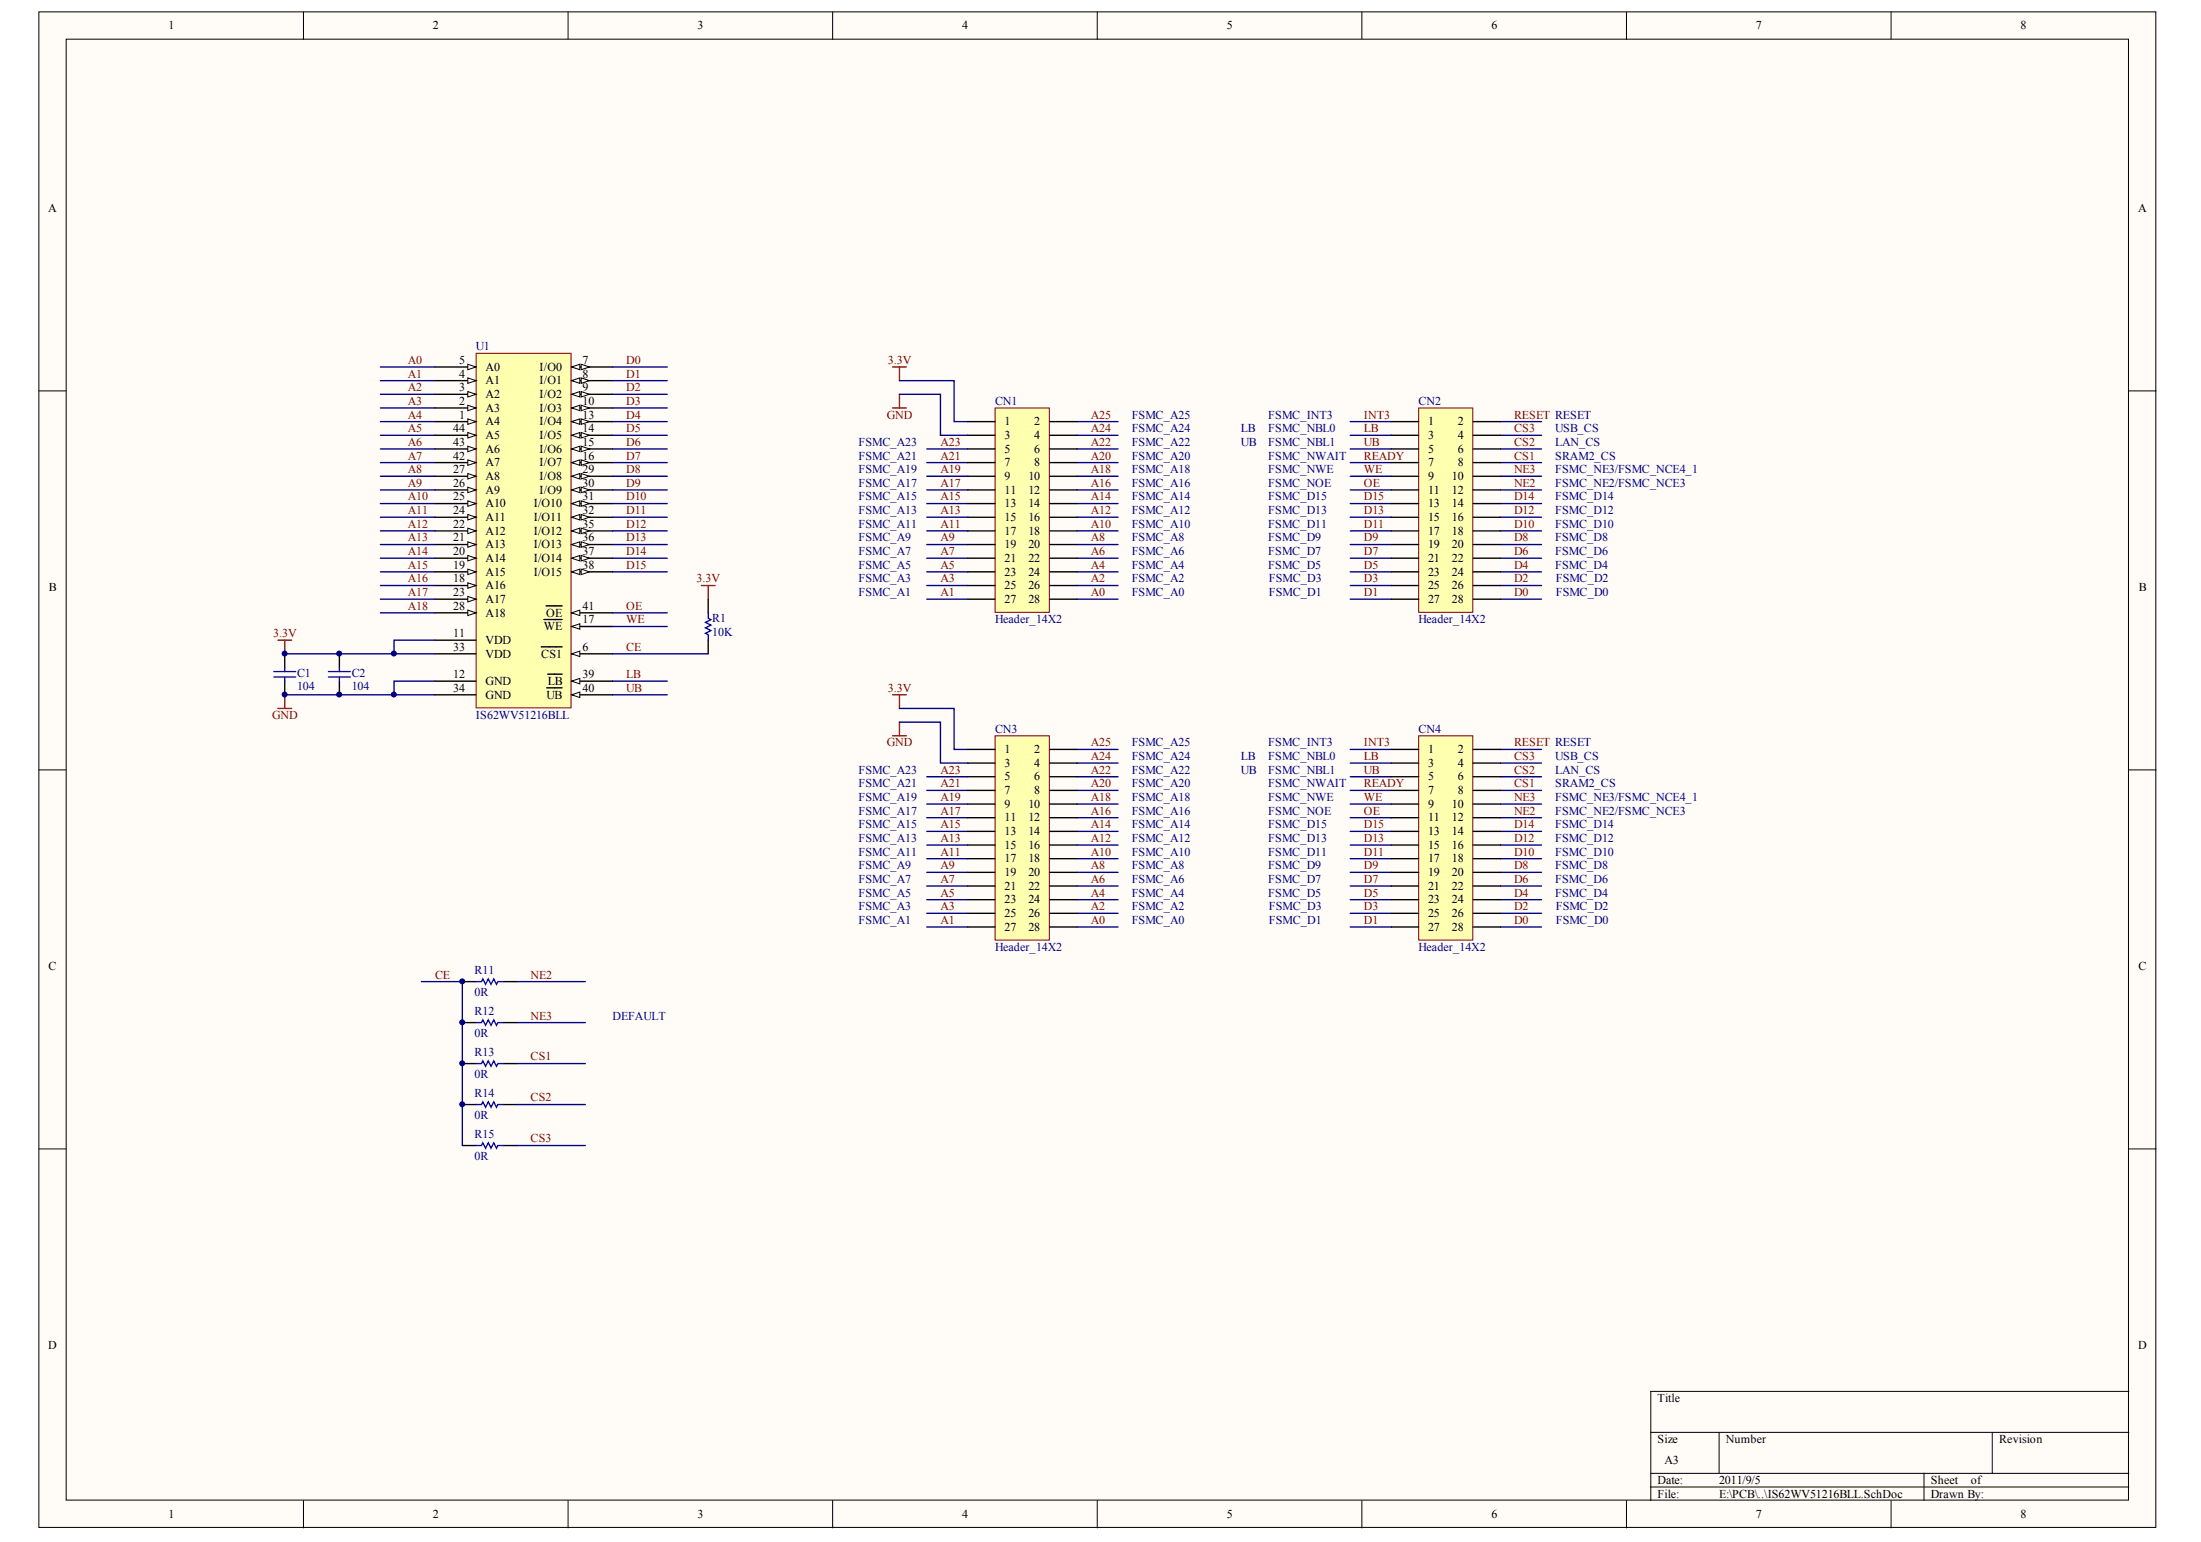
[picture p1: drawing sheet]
<svg xmlns="http://www.w3.org/2000/svg" width="291mm" height="204mm" viewBox="0 0 291 204" stroke-linecap="round" stroke-linejoin="round" font-family="sans-serif">
<g fill="#fffcf8" stroke="#000" stroke-width=".13">
<path d="M5.1 1.6h280v200.4h-280z"/>
<path d="M8.8 5.2h272.7v193.2h-272.7z"/>
</g>
<g fill="none" stroke="#000" stroke-width=".13">
<path d="M40.1 1.6v3.6M75.1 1.6v3.6M110.1 1.6v3.6M145.1 1.6v3.6M180.1 1.6v3.6M215.1 1.6v3.6M250.1 1.6v3.6M5.1 51.7h3.7M281.5 51.7h3.6M5.1 101.8h3.7M281.5 101.8h3.6M5.1 151.9h3.7"/>
<path d="M281.5 151.9h3.6M40.1 198.4v3.7M75.1 198.4v3.7M110.1 198.4v3.7M145.1 198.4v3.7M180.1 198.4v3.7M215.1 198.4v3.7M218.3 189.4h63.2M218.3 194.8h63.2M218.3 196.6h63.2M227.3 189.4v5.4M250.1 198.4v3.7"/>
<path d="M254.4 194.8v3.6M263.4 189.4v5.4M281.5 184h-63.2v14.4"/>
</g>
<path d="M63 46.7h12.5v46.9h-12.5z" fill="#ffffb0" stroke="#800000" stroke-width=".13"/>
<path d="M57.5 55.8h5.4" fill="none" stroke="#000" stroke-width=".18"/>
<path d="M61.9 55.4l1 .4-1 .3z" fill="#fffcf8" stroke="#000" stroke-width=".13"/>
<path d="M57.5 53.9h5.4" fill="none" stroke="#000" stroke-width=".18"/>
<path d="M61.9 53.6l1 .3-1 .4z" fill="#fffcf8" stroke="#000" stroke-width=".13"/>
<path d="M57.5 52.1h5.4" fill="none" stroke="#000" stroke-width=".18"/>
<path d="M61.9 51.8l1 .3-1 .4z" fill="#fffcf8" stroke="#000" stroke-width=".13"/>
<path d="M57.5 50.3h5.4" fill="none" stroke="#000" stroke-width=".18"/>
<path d="M61.9 50l1 .3-1 .4z" fill="#fffcf8" stroke="#000" stroke-width=".13"/>
<path d="M57.5 48.5h5.4" fill="none" stroke="#000" stroke-width=".18"/>
<path d="M61.9 48.2l1 .3-1 .4z" fill="#fffcf8" stroke="#000" stroke-width=".13"/>
<path d="M75.6 86.5h5.4" fill="none" stroke="#000" stroke-width=".18"/>
<path d="M75.6 86.5l1.1-.4v.7z" fill="#fffcf8" stroke="#000" stroke-width=".13"/>
<path d="M75.6 48.5h5.4M71.6 85.5h2.7" fill="none" stroke="#000" stroke-width=".18"/>
<g fill="#fffcf8" stroke="#000" stroke-width=".13">
<path d="M75.6 48.5l1.1-.3v.7z"/>
<path d="M76.8 48.2l1.1 .3-1.1 .4z"/>
</g>
<path d="M75.6 50.3h5.4" fill="none" stroke="#000" stroke-width=".18"/>
<g fill="#fffcf8" stroke="#000" stroke-width=".13">
<path d="M75.6 50.3l1.1-.3v.7z"/>
<path d="M76.8 50l1.1 .3-1.1 .4z"/>
</g>
<path d="M75.6 52.1h5.4" fill="none" stroke="#000" stroke-width=".18"/>
<g fill="#fffcf8" stroke="#000" stroke-width=".13">
<path d="M75.6 52.1l1.1-.3v.7z"/>
<path d="M76.8 51.8l1.1 .3-1.1 .4z"/>
</g>
<path d="M75.6 53.9h5.4" fill="none" stroke="#000" stroke-width=".18"/>
<g fill="#fffcf8" stroke="#000" stroke-width=".13">
<path d="M75.6 53.9l1.1-.3v.7z"/>
<path d="M76.8 53.6l1.1 .3-1.1 .4z"/>
</g>
<path d="M75.6 55.8h5.4M57.5 84.7h5.4M57.5 90.1h5.4" fill="none" stroke="#000" stroke-width=".18"/>
<g fill="#fffcf8" stroke="#000" stroke-width=".13">
<path d="M75.6 55.8l1.1-.4v.7z"/>
<path d="M76.8 55.4l1.1 .4-1.1 .3z"/>
</g>
<path d="M75.6 57.6h5.4" fill="none" stroke="#000" stroke-width=".18"/>
<g fill="#fffcf8" stroke="#000" stroke-width=".13">
<path d="M75.6 57.6l1.1-.4v.7z"/>
<path d="M76.8 57.2l1.1 .4-1.1 .3z"/>
</g>
<path d="M75.6 59.4h5.4" fill="none" stroke="#000" stroke-width=".18"/>
<g fill="#fffcf8" stroke="#000" stroke-width=".13">
<path d="M75.6 59.4l1.1-.4v.7z"/>
<path d="M76.8 59l1.1 .4-1.1 .3z"/>
</g>
<path d="M75.6 61.2h5.4" fill="none" stroke="#000" stroke-width=".18"/>
<g fill="#fffcf8" stroke="#000" stroke-width=".13">
<path d="M75.6 61.2l1.1-.4v.7z"/>
<path d="M76.8 60.8l1.1 .4-1.1 .3z"/>
</g>
<path d="M75.6 82.8h5.4" fill="none" stroke="#000" stroke-width=".18"/>
<path d="M75.6 82.8l1.1-.3v.7z" fill="#fffcf8" stroke="#000" stroke-width=".13"/>
<path d="M57.5 77.4h5.4M71.9 81.9h2.4" fill="none" stroke="#000" stroke-width=".18"/>
<path d="M61.9 77.1l1 .3-1 .4z" fill="#fffcf8" stroke="#000" stroke-width=".13"/>
<path d="M57.5 75.6h5.4" fill="none" stroke="#000" stroke-width=".18"/>
<path d="M61.9 75.3l1 .3-1 .4z" fill="#fffcf8" stroke="#000" stroke-width=".13"/>
<path d="M57.5 73.8h5.4" fill="none" stroke="#000" stroke-width=".18"/>
<path d="M61.9 73.5l1 .3-1 .4z" fill="#fffcf8" stroke="#000" stroke-width=".13"/>
<path d="M57.5 72h5.4" fill="none" stroke="#000" stroke-width=".18"/>
<path d="M61.9 71.6l1 .4-1 .4z" fill="#fffcf8" stroke="#000" stroke-width=".13"/>
<path d="M57.5 70.2h5.4" fill="none" stroke="#000" stroke-width=".18"/>
<path d="M61.9 69.8l1 .4-1 .4z" fill="#fffcf8" stroke="#000" stroke-width=".13"/>
<path d="M57.5 79.2h5.4" fill="none" stroke="#000" stroke-width=".18"/>
<path d="M61.9 78.9l1 .3-1 .4z" fill="#fffcf8" stroke="#000" stroke-width=".13"/>
<path d="M57.5 68.4h5.4" fill="none" stroke="#000" stroke-width=".18"/>
<path d="M61.9 68l1 .4-1 .4z" fill="#fffcf8" stroke="#000" stroke-width=".13"/>
<path d="M57.5 66.6h5.4" fill="none" stroke="#000" stroke-width=".18"/>
<path d="M61.9 66.2l1 .4-1 .4z" fill="#fffcf8" stroke="#000" stroke-width=".13"/>
<path d="M57.5 64.8h5.4" fill="none" stroke="#000" stroke-width=".18"/>
<path d="M61.9 64.4l1 .4-1 .3z" fill="#fffcf8" stroke="#000" stroke-width=".13"/>
<path d="M57.5 63h5.4" fill="none" stroke="#000" stroke-width=".18"/>
<path d="M61.9 62.6l1 .4-1 .3z" fill="#fffcf8" stroke="#000" stroke-width=".13"/>
<path d="M57.5 81h5.4" fill="none" stroke="#000" stroke-width=".18"/>
<path d="M61.9 80.7l1 .3-1 .4z" fill="#fffcf8" stroke="#000" stroke-width=".13"/>
<path d="M75.6 63h5.4" fill="none" stroke="#000" stroke-width=".18"/>
<g fill="#fffcf8" stroke="#000" stroke-width=".13">
<path d="M75.6 63l1.1-.4v.7z"/>
<path d="M76.8 62.6l1.1 .4-1.1 .3z"/>
</g>
<path d="M75.6 64.8h5.4" fill="none" stroke="#000" stroke-width=".18"/>
<g fill="#fffcf8" stroke="#000" stroke-width=".13">
<path d="M75.6 64.8l1.1-.4v.7z"/>
<path d="M76.8 64.4l1.1 .4-1.1 .3z"/>
</g>
<path d="M75.6 66.6h5.4" fill="none" stroke="#000" stroke-width=".18"/>
<g fill="#fffcf8" stroke="#000" stroke-width=".13">
<path d="M75.6 66.6l1.1-.4v.8z"/>
<path d="M76.8 66.2l1.1 .4-1.1 .4z"/>
</g>
<path d="M75.6 68.4h5.4" fill="none" stroke="#000" stroke-width=".18"/>
<g fill="#fffcf8" stroke="#000" stroke-width=".13">
<path d="M75.6 68.4l1.1-.4v.8z"/>
<path d="M76.8 68l1.1 .4-1.1 .4z"/>
</g>
<path d="M75.6 70.2h5.4M57.5 86.5h5.4M57.5 91.9h5.4" fill="none" stroke="#000" stroke-width=".18"/>
<g fill="#fffcf8" stroke="#000" stroke-width=".13">
<path d="M75.6 70.2l1.1-.4v.8z"/>
<path d="M76.8 69.8l1.1 .4-1.1 .4z"/>
</g>
<path d="M75.6 72h5.4" fill="none" stroke="#000" stroke-width=".18"/>
<g fill="#fffcf8" stroke="#000" stroke-width=".13">
<path d="M75.6 72l1.1-.4v.8z"/>
<path d="M76.8 71.6l1.1 .4-1.1 .4z"/>
</g>
<path d="M75.6 73.8h5.4" fill="none" stroke="#000" stroke-width=".18"/>
<g fill="#fffcf8" stroke="#000" stroke-width=".13">
<path d="M75.6 73.8l1.1-.3v.7z"/>
<path d="M76.8 73.5l1.1 .3-1.1 .4z"/>
</g>
<path d="M75.6 75.6h5.4" fill="none" stroke="#000" stroke-width=".18"/>
<g fill="#fffcf8" stroke="#000" stroke-width=".13">
<path d="M75.6 75.6l1.1-.3v.7z"/>
<path d="M76.8 75.3l1.1 .3-1.1 .4z"/>
</g>
<path d="M75.6 90.1h5.4" fill="none" stroke="#000" stroke-width=".18"/>
<path d="M75.6 90.1l1.1-.4v.7z" fill="#fffcf8" stroke="#000" stroke-width=".13"/>
<path d="M72.4 89.1h1.9M75.6 91.9h5.4" fill="none" stroke="#000" stroke-width=".18"/>
<path d="M75.6 91.9l1.1-.4v.7z" fill="#fffcf8" stroke="#000" stroke-width=".13"/>
<path d="M72.3 91h2M75.6 81h5.4" fill="none" stroke="#000" stroke-width=".18"/>
<path d="M75.6 81l1.1-.3v.7z" fill="#fffcf8" stroke="#000" stroke-width=".13"/>
<path d="M57.5 61.2h5.4M72.2 80.1h2.1" fill="none" stroke="#000" stroke-width=".18"/>
<path d="M61.9 60.8l1 .4-1 .3z" fill="#fffcf8" stroke="#000" stroke-width=".13"/>
<path d="M57.5 59.4h5.4" fill="none" stroke="#000" stroke-width=".18"/>
<path d="M61.9 59l1 .4-1 .3z" fill="#fffcf8" stroke="#000" stroke-width=".13"/>
<path d="M57.5 57.6h5.4" fill="none" stroke="#000" stroke-width=".18"/>
<path d="M61.9 57.2l1 .4-1 .3z" fill="#fffcf8" stroke="#000" stroke-width=".13"/>
<g fill="none" stroke="#800000" stroke-width=".18">
<path d="M118 53.9h1.8M118 48.5h1.8M118.9 48.5v1.8M118.9 52.1v1.8M92.7 77.4h1.9M93.6 77.4v1.8M36.7 93.7h1.9M36.7 84.7h1.9M37.7 84.7v1.8M37.7 91.9v1.8M118 97.3h1.8M118 91.9h1.8"/>
<path d="M118.9 91.9v1.8M118.9 95.5v1.8"/>
</g>
<g fill="none" stroke="#000080" stroke-width=".18">
<path d="M50.3 48.5h7.2M50.3 50.3h7.2M50.3 52.1h7.2M50.3 53.9h7.2M50.3 55.8h7.2M50.3 57.6h7.2M50.3 59.4h7.2M81 48.5h7.2M81 50.3h7.2M81 52.1h7.2M81 53.9h7.2M81 55.8h7.2"/>
<path d="M81 57.6h7.2M81 59.4h7.2M118.9 52.1h5.5v5.5h3.6M118.9 50.3h7.3v5.5h1.8M122.5 59.4h5.5M142.4 55.8h5.4M142.4 57.6h5.4M142.4 59.4h5.4M178.5 55.8h5.5M178.5 57.6h5.5M178.5 59.4h5.5M198.4 55.8h5.4"/>
<path d="M198.4 57.6h5.4M198.4 59.4h5.4M50.3 61.2h7.2M50.3 63h7.2M50.3 64.8h7.2M50.3 66.6h7.2M50.3 68.4h7.2M50.3 70.2h7.2M50.3 72h7.2M50.3 73.8h7.2M50.3 75.6h7.2M50.3 77.4h7.2"/>
<path d="M50.3 79.2h7.2M81 61.2h7.2M81 63h7.2M81 64.8h7.2M81 66.6h7.2M81 68.4h7.2M81 70.2h7.2M81 72h7.2M81 73.8h7.2M81 75.6h7.2M122.5 61.2h5.5M122.5 63h5.5"/>
<path d="M122.5 64.8h5.5M122.5 66.6h5.5M122.5 68.4h5.5M122.5 70.2h5.5M122.5 72h5.5M122.5 73.8h5.5M122.5 75.6h5.5M122.5 77.4h5.5M122.5 79.2h5.5M142.4 61.2h5.4M142.4 63h5.4M142.4 64.8h5.4"/>
<path d="M142.4 66.6h5.4M142.4 68.4h5.4M142.4 70.2h5.4M142.4 72h5.4M142.4 73.8h5.4M142.4 75.6h5.4M142.4 77.4h5.4M142.4 79.2h5.4M178.5 61.2h5.5M178.5 63h5.5M178.5 64.8h5.5M178.5 66.6h5.5"/>
<path d="M178.5 68.4h5.5M178.5 70.2h5.5M178.5 72h5.5M178.5 73.8h5.5M178.5 75.6h5.5M178.5 77.4h5.5M178.5 79.2h5.5M198.4 61.2h5.4M198.4 63h5.4M198.4 64.8h5.4M198.4 66.6h5.4M198.4 68.4h5.4"/>
<path d="M198.4 70.2h5.4M198.4 72h5.4M198.4 73.8h5.4M198.4 75.6h5.4M198.4 77.4h5.4M198.4 79.2h5.4M37.7 86.5h14.4M37.7 91.9h14.4M50.3 81h7.2M57.5 90.1h-5.4v1.8h5.4M57.5 84.7h-5.4v1.8h5.4M81 81h7.2"/>
<path d="M81 82.8h7.2M81 86.5h12.6M81 91.9h7.2M81 90.1h7.2M118.9 95.5h5.5v5.4h3.6M118.9 93.7h7.3v5.4h1.8M142.4 99.1h5.4M178.5 99.1h5.5M198.4 99.1h5.4M122.5 106.3h5.5M122.5 108.1h5.5M122.5 109.9h5.5"/>
<path d="M122.5 111.7h5.5M122.5 113.5h5.5M122.5 115.4h5.5M122.5 117.2h5.5M122.5 119h5.5M122.5 102.7h5.5M122.5 104.5h5.5M142.4 106.3h5.4M142.4 108.1h5.4M142.4 109.9h5.4M142.4 111.7h5.4M142.4 113.5h5.4"/>
<path d="M142.4 115.4h5.4M142.4 117.2h5.4M142.4 119h5.4M142.4 102.7h5.4M142.4 104.5h5.4M142.4 100.9h5.4M178.5 106.3h5.5M178.5 108.1h5.5M178.5 109.9h5.5M178.5 111.7h5.5M178.5 113.5h5.5M178.5 115.4h5.5"/>
<path d="M178.5 117.2h5.5M178.5 119h5.5M178.5 102.7h5.5M178.5 104.5h5.5M178.5 100.9h5.5M198.4 106.3h5.4M198.4 108.1h5.4M198.4 109.9h5.4M198.4 111.7h5.4M198.4 113.5h5.4M198.4 115.4h5.4M198.4 117.2h5.4"/>
<path d="M198.4 119h5.4M198.4 102.7h5.4M198.4 104.5h5.4M198.4 100.9h5.4M55.7 129.8h5.4v21.7M68.4 129.8h9M68.4 135.2h9M122.5 120.8h5.5M122.5 122.6h5.5M142.4 120.8h5.4M142.4 122.6h5.4M178.5 120.8h5.5"/>
<path d="M178.5 122.6h5.5M198.4 120.8h5.4M198.4 122.6h5.4M68.4 140.6h9M68.4 146.1h9M68.4 151.5h9"/>
</g>
<g fill="none" stroke="#000" stroke-width=".18">
<path d="M93.6 79.2v1.8M37.7 86.5v1.8M37.7 90.1v1.8M44.9 86.5v1.8M44.9 90.1v1.8M93.6 84.7v1.8M61.1 129.8h1.8M61.1 135.2h1.8M66.6 129.8h1.8M66.6 135.2h1.8M61.1 140.6h1.8M61.1 146.1h1.8"/>
<path d="M61.1 151.5h1.8M66.6 140.6h1.8M66.6 146.1h1.8M66.6 151.5h1.8"/>
</g>
<g fill="none" stroke="#00f" stroke-width=".18">
<path d="M36.2 88.8h2.9M36.2 89.5h2.9M37.7 88.3v.5M37.7 89.5v.6M43.4 88.8h2.9M43.4 89.5h2.9M44.9 88.3v.5M44.9 89.5v.6M93.6 81v.8l.4 .1-.7 .4 .7 .4-.7 .3 .7 .4-.7 .3 .3 .2v.8M62.9 129.8h.8l.1-.4 .4 .8 .4-.8 .3 .8 .4-.8 .4 .8 .1-.4h.8M62.9 135.2h.8l.1-.3 .4 .7 .4-.7 .3 .7 .4-.7 .4 .7 .1-.4h.8M62.9 140.6h.8l.1-.3 .4 .7 .4-.7 .3 .7 .4-.7 .4 .7 .1-.4h.8"/>
<path d="M62.9 146.1h.8l.1-.4 .4 .7 .4-.7 .3 .7 .4-.7 .4 .7 .1-.3h.8M62.9 151.5h.8l.1-.4 .4 .7 .4-.7 .3 .7 .4-.7 .4 .7 .1-.3h.8"/>
</g>
<path d="M131.6 53.9h7.2v27.1h-7.2z" fill="#ffffb0" stroke="#800000" stroke-width=".13"/>
<g fill="none" stroke="#000" stroke-width=".18">
<path d="M128 55.8h3.6M128 57.6h3.6M128 59.4h3.6M138.8 55.8h3.6M138.8 57.6h3.6M138.8 59.4h3.6M128 61.2h3.6M128 63h3.6M128 64.8h3.6M128 66.6h3.6M128 68.4h3.6M128 70.2h3.6"/>
<path d="M128 72h3.6M128 73.8h3.6M128 75.6h3.6M128 77.4h3.6M128 79.2h3.6M138.8 61.2h3.6M138.8 63h3.6M138.8 64.8h3.6M138.8 66.6h3.6M138.8 68.4h3.6M138.8 70.2h3.6M138.8 72h3.6"/>
<path d="M138.8 73.8h3.6M138.8 75.6h3.6M138.8 77.4h3.6M138.8 79.2h3.6"/>
</g>
<path d="M187.6 53.9h7.1v27.1h-7.1z" fill="#ffffb0" stroke="#800000" stroke-width=".13"/>
<g fill="none" stroke="#000" stroke-width=".18">
<path d="M184 55.8h3.6M184 57.6h3.6M184 59.4h3.6M194.8 55.8h3.6M194.8 57.6h3.6M194.8 59.4h3.6M184 61.2h3.6M184 63h3.6M184 64.8h3.6M184 66.6h3.6M184 68.4h3.6M184 70.2h3.6"/>
<path d="M184 72h3.6M184 73.8h3.6M184 75.6h3.6M184 77.4h3.6M184 79.2h3.6M194.8 61.2h3.6M194.8 63h3.6M194.8 64.8h3.6M194.8 66.6h3.6M194.8 68.4h3.6M194.8 70.2h3.6M194.8 72h3.6"/>
<path d="M194.8 73.8h3.6M194.8 75.6h3.6M194.8 77.4h3.6M194.8 79.2h3.6"/>
</g>
<path d="M131.6 97.3h7.2v27h-7.2z" fill="#ffffb0" stroke="#800000" stroke-width=".13"/>
<g fill="none" stroke="#000" stroke-width=".18">
<path d="M128 99.1h3.6M138.8 99.1h3.6M128 100.9h3.6M128 102.7h3.6M128 104.5h3.6M128 106.3h3.6M128 108.1h3.6M128 109.9h3.6M128 111.7h3.6M128 113.5h3.6M128 115.4h3.6M128 117.2h3.6"/>
<path d="M128 119h3.6M138.8 100.9h3.6M138.8 102.7h3.6M138.8 104.5h3.6M138.8 106.3h3.6M138.8 108.1h3.6M138.8 109.9h3.6M138.8 111.7h3.6M138.8 113.5h3.6M138.8 115.4h3.6M138.8 117.2h3.6M138.8 119h3.6"/>
<path d="M128 120.8h3.6M128 122.6h3.6M138.8 120.8h3.6M138.8 122.6h3.6"/>
</g>
<path d="M187.6 97.3h7.1v27h-7.1z" fill="#ffffb0" stroke="#800000" stroke-width=".13"/>
<g fill="none" stroke="#000" stroke-width=".18">
<path d="M184 99.1h3.6M194.8 99.1h3.6M184 100.9h3.6M184 102.7h3.6M184 104.5h3.6M184 106.3h3.6M184 108.1h3.6M184 109.9h3.6M184 111.7h3.6M184 113.5h3.6M184 115.4h3.6M184 117.2h3.6"/>
<path d="M184 119h3.6M194.8 100.9h3.6M194.8 102.7h3.6M194.8 104.5h3.6M194.8 106.3h3.6M194.8 108.1h3.6M194.8 109.9h3.6M194.8 111.7h3.6M194.8 113.5h3.6M194.8 115.4h3.6M194.8 117.2h3.6M194.8 119h3.6"/>
<path d="M184 120.8h3.6M184 122.6h3.6M194.8 120.8h3.6M194.8 122.6h3.6"/>
</g>
<g fill="#000080" stroke="#000080" stroke-width=".13">
<circle cx="37.6" cy="91.8" r=".33"/>
<circle cx="37.6" cy="86.4" r=".33"/>
<circle cx="44.9" cy="91.8" r=".33"/>
<circle cx="44.9" cy="86.4" r=".33"/>
<circle cx="52.1" cy="91.8" r=".33"/>
<circle cx="52.1" cy="86.4" r=".33"/>
<circle cx="61.1" cy="146" r=".33"/>
<circle cx="61.1" cy="140.6" r=".33"/>
<circle cx="61.1" cy="135.2" r=".33"/>
<circle cx="61.1" cy="129.8" r=".33"/>
</g>
<g font-size="1.6">
<text x="22.3" y="3.9">1</text>
<text x="57.3" y="3.9">2</text>
<text x="92.2" y="3.9">3</text>
<text x="127.2" y="3.9">4</text>
<text x="162.2" y="3.9">5</text>
<text x="197.2" y="3.9">6</text>
<text x="232.2" y="3.9">7</text>
<text x="267.2" y="3.9">8</text>
<text x="6.4" y="28">A</text>
<text x="282.8" y="28">A</text>
<text x="60.7" y="53.5">2</text>
<text x="60.7" y="51.7">3</text>
<text x="60.7" y="49.9">4</text>
<text x="60.7" y="48.1">5</text>
<text x="64.2" y="52.6">A2</text>
<text x="64.2" y="50.8">A1</text>
<text x="64.2" y="49">A0</text>
<text x="71.4" y="49">I/O0</text>
<text x="71.4" y="50.8">I/O1</text>
<text x="71.4" y="52.6">I/O2</text>
<text x="77" y="48.1">7</text>
<text x="77" y="49.9">8</text>
<text x="77" y="51.7">9</text>
<text x="77" y="53.5">10</text>
<text x="59.9" y="59">43</text>
<text x="59.9" y="57.2">44</text>
<text x="60.7" y="55.3">1</text>
<text x="64.2" y="56.2">A4</text>
<text x="64.2" y="54.4">A3</text>
<text x="64.2" y="59.9">A6</text>
<text x="64.2" y="58.1">A5</text>
<text x="71.4" y="54.4">I/O3</text>
<text x="71.4" y="56.2">I/O4</text>
<text x="71.4" y="58.1">I/O5</text>
<text x="71.4" y="59.9">I/O6</text>
<text x="77" y="55.3">13</text>
<text x="77" y="57.2">14</text>
<text x="77" y="59">15</text>
<text x="132.8" y="56.2">1</text>
<text x="132.8" y="58.1">3</text>
<text x="132.8" y="59.9">5</text>
<text x="136.8" y="56.2">2</text>
<text x="136.8" y="58.1">4</text>
<text x="136.8" y="59.9">6</text>
<text x="188.8" y="56.2">1</text>
<text x="188.8" y="58.1">3</text>
<text x="188.8" y="59.9">5</text>
<text x="192.8" y="56.2">2</text>
<text x="192.8" y="58.1">4</text>
<text x="192.8" y="59.9">6</text>
<text x="59.9" y="64.4">26</text>
<text x="59.9" y="62.6">27</text>
<text x="59.9" y="60.8">42</text>
<text x="64.2" y="65.3">A9</text>
<text x="64.2" y="63.5">A8</text>
<text x="64.2" y="61.7">A7</text>
<text x="71.4" y="61.7">I/O7</text>
<text x="71.4" y="63.5">I/O8</text>
<text x="71.4" y="65.3">I/O9</text>
<text x="77" y="60.8">16</text>
<text x="77" y="62.6">29</text>
<text x="77" y="64.4">30</text>
<text x="132.8" y="61.7">7</text>
<text x="132.8" y="63.5">9</text>
<text x="132.8" y="65.3">11</text>
<text x="136" y="63.5">10</text>
<text x="136" y="65.3">12</text>
<text x="136.8" y="61.7">8</text>
<text x="188.8" y="61.7">7</text>
<text x="188.8" y="63.5">9</text>
<text x="188.8" y="65.3">11</text>
<text x="192" y="63.5">10</text>
<text x="192" y="65.3">12</text>
<text x="192.8" y="61.7">8</text>
<text x="59.9" y="71.6">21</text>
<text x="59.9" y="69.8">22</text>
<text x="59.9" y="68">24</text>
<text x="59.9" y="66.2">25</text>
<text x="64.2" y="70.7">A12</text>
<text x="64.2" y="68.9">A11</text>
<text x="64.2" y="67.1">A10</text>
<text x="70.6" y="67.1">I/O10</text>
<text x="70.6" y="68.9">I/O11</text>
<text x="70.6" y="70.7">I/O12</text>
<text x="77" y="66.2">31</text>
<text x="77" y="68">32</text>
<text x="77" y="69.8">35</text>
<text x="77" y="71.6">36</text>
<text x="132.8" y="67.1">13</text>
<text x="132.8" y="68.9">15</text>
<text x="132.8" y="70.7">17</text>
<text x="136" y="67.1">14</text>
<text x="136" y="68.9">16</text>
<text x="136" y="70.7">18</text>
<text x="188.8" y="67.1">13</text>
<text x="188.8" y="68.9">15</text>
<text x="188.8" y="70.7">17</text>
<text x="192" y="67.1">14</text>
<text x="192" y="68.9">16</text>
<text x="192" y="70.7">18</text>
<text x="59.9" y="77">18</text>
<text x="59.9" y="75.2">19</text>
<text x="59.9" y="73.4">20</text>
<text x="64.2" y="77.9">A16</text>
<text x="64.2" y="76.1">A15</text>
<text x="64.2" y="74.3">A14</text>
<text x="64.2" y="72.5">A13</text>
<text x="70.6" y="72.5">I/O13</text>
<text x="70.6" y="74.3">I/O14</text>
<text x="70.6" y="76.1">I/O15</text>
<text x="77" y="73.4">37</text>
<text x="77" y="75.2">38</text>
<text x="132.8" y="72.5">19</text>
<text x="132.8" y="74.3">21</text>
<text x="132.8" y="76.1">23</text>
<text x="132.8" y="77.9">25</text>
<text x="136" y="72.5">20</text>
<text x="136" y="74.3">22</text>
<text x="136" y="76.1">24</text>
<text x="136" y="77.9">26</text>
<text x="188.8" y="72.5">19</text>
<text x="188.8" y="74.3">21</text>
<text x="188.8" y="76.1">23</text>
<text x="188.8" y="77.9">25</text>
<text x="192" y="72.5">20</text>
<text x="192" y="74.3">22</text>
<text x="192" y="76.1">24</text>
<text x="192" y="77.9">26</text>
<text x="6.5" y="78.2">B</text>
<text x="59.9" y="78.8">23</text>
<text x="59.9" y="80.6">28</text>
<text x="64.2" y="79.7">A17</text>
<text x="64.2" y="81.5">A18</text>
<text x="71.9" y="83.3">WE</text>
<text x="72.2" y="81.5">OE</text>
<text x="77" y="82.4">17</text>
<text x="77" y="80.6">41</text>
<text x="132.8" y="79.7">27</text>
<text x="136" y="79.7">28</text>
<text x="188.8" y="79.7">27</text>
<text x="192" y="79.7">28</text>
<text x="282.8" y="78.2">B</text>
<text x="59.9" y="84.2">11</text>
<text x="59.9" y="89.7">12</text>
<text x="59.9" y="86">33</text>
<text x="64.2" y="85.1">VDD</text>
<text x="64.2" y="87">VDD</text>
<text x="71.6" y="87">CS1</text>
<text x="77" y="86">6</text>
<text x="77" y="89.7">39</text>
<text x="59.9" y="91.5">34</text>
<text x="64.2" y="90.6">GND</text>
<text x="64.2" y="92.4">GND</text>
<text x="72.3" y="92.4">UB</text>
<text x="72.4" y="90.6">LB</text>
<text x="77" y="91.5">40</text>
<text x="132.8" y="99.6">1</text>
<text x="132.8" y="101.4">3</text>
<text x="136.8" y="99.6">2</text>
<text x="136.8" y="101.4">4</text>
<text x="188.8" y="99.6">1</text>
<text x="188.8" y="101.4">3</text>
<text x="192.8" y="99.6">2</text>
<text x="192.8" y="101.4">4</text>
<text x="132.8" y="103.2">5</text>
<text x="132.8" y="105">7</text>
<text x="132.8" y="106.8">9</text>
<text x="136" y="106.8">10</text>
<text x="136.8" y="103.2">6</text>
<text x="136.8" y="105">8</text>
<text x="188.8" y="103.2">5</text>
<text x="188.8" y="105">7</text>
<text x="188.8" y="106.8">9</text>
<text x="192" y="106.8">10</text>
<text x="192.8" y="103.2">6</text>
<text x="192.8" y="105">8</text>
<text x="132.8" y="108.6">11</text>
<text x="132.8" y="110.4">13</text>
<text x="132.8" y="112.2">15</text>
<text x="136" y="108.6">12</text>
<text x="136" y="110.4">14</text>
<text x="136" y="112.2">16</text>
<text x="188.8" y="108.6">11</text>
<text x="188.8" y="110.4">13</text>
<text x="188.8" y="112.2">15</text>
<text x="192" y="108.6">12</text>
<text x="192" y="110.4">14</text>
<text x="192" y="112.2">16</text>
<text x="132.8" y="114">17</text>
<text x="132.8" y="115.9">19</text>
<text x="132.8" y="117.7">21</text>
<text x="132.8" y="119.5">23</text>
<text x="136" y="114">18</text>
<text x="136" y="115.9">20</text>
<text x="136" y="117.7">22</text>
<text x="136" y="119.5">24</text>
<text x="188.8" y="114">17</text>
<text x="188.8" y="115.9">19</text>
<text x="188.8" y="117.7">21</text>
<text x="188.8" y="119.5">23</text>
<text x="192" y="114">18</text>
<text x="192" y="115.9">20</text>
<text x="192" y="117.7">22</text>
<text x="192" y="119.5">24</text>
<text x="132.8" y="121.3">25</text>
<text x="132.8" y="123.1">27</text>
<text x="136" y="121.3">26</text>
<text x="136" y="123.1">28</text>
<text x="188.8" y="121.3">25</text>
<text x="188.8" y="123.1">27</text>
<text x="192" y="121.3">26</text>
<text x="192" y="123.1">28</text>
<text x="6.4" y="128.3">C</text>
<text x="282.8" y="128.3">C</text>
<text x="6.4" y="178.4">D</text>
<text x="282.8" y="178.4">D</text>
<text x="219.2" y="185.4">Title</text>
<text x="219.2" y="190.8">Size</text>
<text x="228.2" y="190.8">Number</text>
<text x="264.3" y="190.8">Revision</text>
<text x="219.2" y="196.2">Date:</text>
<text x="220.1" y="193.5">A3</text>
<text x="227.3" y="196.2">2011/9/5</text>
<text x="255.3" y="196.2">Sheet</text>
<text x="260.6" y="196.2">of</text>
<text x="22.3" y="200.8">1</text>
<text x="57.3" y="200.8">2</text>
<text x="92.2" y="200.8">3</text>
<text x="127.2" y="200.8">4</text>
<text x="162.2" y="200.8">5</text>
<text x="197.2" y="200.8">6</text>
<text x="219.2" y="198">File:</text>
<text x="227.3" y="198">E:\PCB\..\IS62WV51216BLL.SchDoc</text>
<text x="232.2" y="200.8">7</text>
<text x="255.3" y="198">Drawn By:</text>
<text x="267.2" y="200.8">8</text>
</g>
<g font-size="1.6" fill="#000080">
<text x="62.9" y="46.3">U1</text>
<text x="131.6" y="53.5">CN1</text>
<text x="187.6" y="53.5">CN2</text>
<text x="113.5" y="59">FSMC_A23</text>
<text x="149.6" y="59">FSMC_A22</text>
<text x="149.6" y="57.2">FSMC_A24</text>
<text x="149.6" y="55.3">FSMC_A25</text>
<text x="164.1" y="57.2">LB</text>
<text x="164.1" y="59">UB</text>
<text x="167.7" y="57.2">FSMC_NBL0</text>
<text x="167.7" y="59">FSMC_NBL1</text>
<text x="167.7" y="55.3">FSMC_INT3</text>
<text x="205.6" y="59">LAN_CS</text>
<text x="205.6" y="57.2">USB_CS</text>
<text x="113.5" y="64.4">FSMC_A17</text>
<text x="113.5" y="60.8">FSMC_A21</text>
<text x="113.5" y="62.6">FSMC_A19</text>
<text x="149.6" y="64.4">FSMC_A16</text>
<text x="149.6" y="62.6">FSMC_A18</text>
<text x="149.6" y="60.8">FSMC_A20</text>
<text x="167.7" y="64.4">FSMC_NOE</text>
<text x="167.7" y="62.6">FSMC_NWE</text>
<text x="167.7" y="60.8">FSMC_NWAIT</text>
<text x="205.6" y="64.4">FSMC_NE2/FSMC_NCE3</text>
<text x="205.6" y="62.6">FSMC_NE3/FSMC_NCE4_1</text>
<text x="205.6" y="60.8">SRAM2_CS</text>
<text x="113.5" y="71.6">FSMC_A9</text>
<text x="113.5" y="69.8">FSMC_A11</text>
<text x="113.5" y="68">FSMC_A13</text>
<text x="113.5" y="66.2">FSMC_A15</text>
<text x="149.6" y="71.6">FSMC_A8</text>
<text x="149.6" y="69.8">FSMC_A10</text>
<text x="149.6" y="68">FSMC_A12</text>
<text x="149.6" y="66.2">FSMC_A14</text>
<text x="167.7" y="68">FSMC_D13</text>
<text x="167.7" y="66.2">FSMC_D15</text>
<text x="167.7" y="71.6">FSMC_D9</text>
<text x="167.7" y="69.8">FSMC_D11</text>
<text x="205.6" y="66.2">FSMC_D14</text>
<text x="205.6" y="71.6">FSMC_D8</text>
<text x="205.6" y="69.8">FSMC_D10</text>
<text x="205.6" y="68">FSMC_D12</text>
<text x="113.5" y="77">FSMC_A3</text>
<text x="113.5" y="75.2">FSMC_A5</text>
<text x="113.5" y="73.4">FSMC_A7</text>
<text x="149.6" y="77">FSMC_A2</text>
<text x="149.6" y="75.2">FSMC_A4</text>
<text x="149.6" y="73.4">FSMC_A6</text>
<text x="167.7" y="75.2">FSMC_D5</text>
<text x="167.7" y="73.4">FSMC_D7</text>
<text x="167.8" y="77">FSMC_D3</text>
<text x="205.6" y="75.2">FSMC_D4</text>
<text x="205.6" y="73.4">FSMC_D6</text>
<text x="205.7" y="77">FSMC_D2</text>
<text x="94.2" y="82.3">R1</text>
<text x="113.5" y="78.8">FSMC_A1</text>
<text x="131.6" y="82.4">Header_14X2</text>
<text x="149.6" y="78.8">FSMC_A0</text>
<text x="167.8" y="78.8">FSMC_D1</text>
<text x="187.6" y="82.4">Header_14X2</text>
<text x="205.7" y="78.8">FSMC_D0</text>
<text x="39.3" y="89.5">C1</text>
<text x="46.5" y="89.5">C2</text>
<text x="94.2" y="84.1">10K</text>
<text x="39.3" y="91.3">104</text>
<text x="46.5" y="91.3">104</text>
<text x="62.9" y="95.1">IS62WV51216BLL</text>
<text x="131.6" y="96.9">CN3</text>
<text x="149.6" y="100.5">FSMC_A24</text>
<text x="149.6" y="98.7">FSMC_A25</text>
<text x="164.1" y="100.5">LB</text>
<text x="167.7" y="100.5">FSMC_NBL0</text>
<text x="167.7" y="98.7">FSMC_INT3</text>
<text x="187.6" y="96.9">CN4</text>
<text x="205.6" y="100.5">USB_CS</text>
<text x="113.5" y="107.7">FSMC_A17</text>
<text x="113.5" y="104.1">FSMC_A21</text>
<text x="113.5" y="102.3">FSMC_A23</text>
<text x="113.5" y="105.9">FSMC_A19</text>
<text x="149.6" y="107.7">FSMC_A16</text>
<text x="149.6" y="105.9">FSMC_A18</text>
<text x="149.6" y="104.1">FSMC_A20</text>
<text x="149.6" y="102.3">FSMC_A22</text>
<text x="164.1" y="102.3">UB</text>
<text x="167.7" y="107.7">FSMC_NOE</text>
<text x="167.7" y="105.9">FSMC_NWE</text>
<text x="167.7" y="104.1">FSMC_NWAIT</text>
<text x="167.7" y="102.3">FSMC_NBL1</text>
<text x="205.6" y="107.7">FSMC_NE2/FSMC_NCE3</text>
<text x="205.6" y="105.9">FSMC_NE3/FSMC_NCE4_1</text>
<text x="205.6" y="104.1">SRAM2_CS</text>
<text x="205.6" y="102.3">LAN_CS</text>
<text x="113.5" y="113.1">FSMC_A11</text>
<text x="113.5" y="111.3">FSMC_A13</text>
<text x="113.5" y="109.5">FSMC_A15</text>
<text x="149.6" y="113.1">FSMC_A10</text>
<text x="149.6" y="111.3">FSMC_A12</text>
<text x="149.6" y="109.5">FSMC_A14</text>
<text x="167.7" y="111.3">FSMC_D13</text>
<text x="167.7" y="109.5">FSMC_D15</text>
<text x="167.7" y="113.1">FSMC_D11</text>
<text x="205.6" y="109.5">FSMC_D14</text>
<text x="205.6" y="113.1">FSMC_D10</text>
<text x="205.6" y="111.3">FSMC_D12</text>
<text x="113.5" y="118.6">FSMC_A5</text>
<text x="113.5" y="116.8">FSMC_A7</text>
<text x="113.5" y="114.9">FSMC_A9</text>
<text x="149.6" y="118.6">FSMC_A4</text>
<text x="149.6" y="116.8">FSMC_A6</text>
<text x="149.6" y="114.9">FSMC_A8</text>
<text x="167.7" y="118.6">FSMC_D5</text>
<text x="167.7" y="116.8">FSMC_D7</text>
<text x="167.7" y="114.9">FSMC_D9</text>
<text x="205.6" y="118.6">FSMC_D4</text>
<text x="205.6" y="116.8">FSMC_D6</text>
<text x="205.6" y="114.9">FSMC_D8</text>
<text x="113.5" y="122.2">FSMC_A1</text>
<text x="113.5" y="120.4">FSMC_A3</text>
<text x="131.6" y="125.8">Header_14X2</text>
<text x="149.6" y="122.2">FSMC_A0</text>
<text x="149.6" y="120.4">FSMC_A2</text>
<text x="167.8" y="122.2">FSMC_D1</text>
<text x="167.8" y="120.4">FSMC_D3</text>
<text x="187.6" y="125.8">Header_14X2</text>
<text x="205.7" y="122.2">FSMC_D0</text>
<text x="205.7" y="120.4">FSMC_D2</text>
<text x="62.8" y="128.9">R11</text>
<text x="62.8" y="131.7">0R</text>
<text x="62.8" y="134.3">R12</text>
<text x="62.8" y="137.2">0R</text>
<text x="81" y="134.8">DEFAULT</text>
<text x="62.8" y="139.7">R13</text>
<text x="62.8" y="142.6">0R</text>
<text x="62.8" y="145.1">R14</text>
<text x="62.8" y="148">0R</text>
<text x="62.8" y="150.5">R15</text>
<text x="62.8" y="153.4">0R</text>
</g>
<g font-size="1.6" fill="#800000">
<text x="53.9" y="48.1">A0</text>
<text x="53.9" y="49.9">A1</text>
<text x="53.9" y="51.7">A2</text>
<text x="53.9" y="53.5">A3</text>
<text x="82.8" y="48.1">D0</text>
<text x="82.8" y="49.9">D1</text>
<text x="82.8" y="51.7">D2</text>
<text x="82.8" y="53.5">D3</text>
<text x="117.4" y="48.1">3.3V</text>
<text x="53.9" y="55.3">A4</text>
<text x="53.9" y="57.2">A5</text>
<text x="53.9" y="59">A6</text>
<text x="82.8" y="55.3">D4</text>
<text x="82.8" y="57.2">D5</text>
<text x="82.8" y="59">D6</text>
<text x="117.3" y="55.4">GND</text>
<text x="124.4" y="59">A23</text>
<text x="144.2" y="59">A22</text>
<text x="144.2" y="57.2">A24</text>
<text x="144.2" y="55.3">A25</text>
<text x="180.4" y="57.2">LB</text>
<text x="180.4" y="59">UB</text>
<text x="180.4" y="55.3">INT3</text>
<text x="200.2" y="55.3">RESET RESET</text>
<text x="200.2" y="59">CS2</text>
<text x="200.2" y="57.2">CS3</text>
<text x="53.9" y="60.8">A7</text>
<text x="53.9" y="62.6">A8</text>
<text x="53.9" y="64.4">A9</text>
<text x="82.8" y="60.8">D7</text>
<text x="82.8" y="62.6">D8</text>
<text x="82.8" y="64.4">D9</text>
<text x="124.4" y="64.4">A17</text>
<text x="124.4" y="62.6">A19</text>
<text x="124.4" y="60.8">A21</text>
<text x="144.2" y="64.4">A16</text>
<text x="144.2" y="62.6">A18</text>
<text x="144.2" y="60.8">A20</text>
<text x="180.4" y="64.4">OE</text>
<text x="180.4" y="62.6">WE</text>
<text x="180.4" y="60.8">READY</text>
<text x="200.2" y="64.4">NE2</text>
<text x="200.2" y="62.6">NE3</text>
<text x="200.2" y="60.8">CS1</text>
<text x="53.9" y="66.2">A10</text>
<text x="53.9" y="68">A11</text>
<text x="53.9" y="69.8">A12</text>
<text x="53.9" y="71.6">A13</text>
<text x="82.8" y="66.2">D10</text>
<text x="82.8" y="68">D11</text>
<text x="82.8" y="69.8">D12</text>
<text x="82.8" y="71.6">D13</text>
<text x="124.4" y="71.6">A9</text>
<text x="124.4" y="69.8">A11</text>
<text x="124.4" y="68">A13</text>
<text x="124.4" y="66.2">A15</text>
<text x="144.2" y="71.6">A8</text>
<text x="144.2" y="69.8">A10</text>
<text x="144.2" y="68">A12</text>
<text x="144.2" y="66.2">A14</text>
<text x="180.4" y="71.6">D9</text>
<text x="180.4" y="69.8">D11</text>
<text x="180.4" y="68">D13</text>
<text x="180.4" y="66.2">D15</text>
<text x="200.2" y="71.6">D8</text>
<text x="200.2" y="69.8">D10</text>
<text x="200.2" y="68">D12</text>
<text x="200.2" y="66.2">D14</text>
<text x="53.9" y="73.4">A14</text>
<text x="53.9" y="75.2">A15</text>
<text x="53.9" y="77">A16</text>
<text x="82.8" y="73.4">D14</text>
<text x="82.8" y="75.2">D15</text>
<text x="92.1" y="77">3.3V</text>
<text x="124.4" y="77">A3</text>
<text x="124.4" y="75.2">A5</text>
<text x="124.4" y="73.4">A7</text>
<text x="144.2" y="77">A2</text>
<text x="144.2" y="75.2">A4</text>
<text x="144.2" y="73.4">A6</text>
<text x="180.4" y="77">D3</text>
<text x="180.4" y="75.2">D5</text>
<text x="180.4" y="73.4">D7</text>
<text x="200.2" y="77">D2</text>
<text x="200.2" y="75.2">D4</text>
<text x="200.2" y="73.4">D6</text>
<text x="53.9" y="78.8">A17</text>
<text x="53.9" y="80.6">A18</text>
<text x="82.8" y="80.6">OE</text>
<text x="82.8" y="82.4">WE</text>
<text x="124.4" y="78.8">A1</text>
<text x="144.2" y="78.8">A0</text>
<text x="180.4" y="78.8">D1</text>
<text x="200.2" y="78.8">D0</text>
<text x="36.1" y="84.2">3.3V</text>
<text x="82.8" y="86">CE</text>
<text x="82.8" y="89.7">LB</text>
<text x="36" y="95.1">GND</text>
<text x="82.8" y="91.5">UB</text>
<text x="117.4" y="91.5">3.3V</text>
<text x="117.3" y="98.7">GND</text>
<text x="144.2" y="100.5">A24</text>
<text x="144.2" y="98.7">A25</text>
<text x="180.4" y="100.5">LB</text>
<text x="180.4" y="98.7">INT3</text>
<text x="200.2" y="98.7">RESET RESET</text>
<text x="200.2" y="100.5">CS3</text>
<text x="124.4" y="107.7">A17</text>
<text x="124.4" y="105.9">A19</text>
<text x="124.4" y="104.1">A21</text>
<text x="124.4" y="102.3">A23</text>
<text x="144.2" y="107.7">A16</text>
<text x="144.2" y="105.9">A18</text>
<text x="144.2" y="104.1">A20</text>
<text x="144.2" y="102.3">A22</text>
<text x="180.4" y="107.7">OE</text>
<text x="180.4" y="105.9">WE</text>
<text x="180.4" y="104.1">READY</text>
<text x="180.4" y="102.3">UB</text>
<text x="200.2" y="107.7">NE2</text>
<text x="200.2" y="105.9">NE3</text>
<text x="200.2" y="104.1">CS1</text>
<text x="200.2" y="102.3">CS2</text>
<text x="124.4" y="113.1">A11</text>
<text x="124.4" y="111.3">A13</text>
<text x="124.4" y="109.5">A15</text>
<text x="144.2" y="113.1">A10</text>
<text x="144.2" y="111.3">A12</text>
<text x="144.2" y="109.5">A14</text>
<text x="180.4" y="113.1">D11</text>
<text x="180.4" y="111.3">D13</text>
<text x="180.4" y="109.5">D15</text>
<text x="200.2" y="113.1">D10</text>
<text x="200.2" y="111.3">D12</text>
<text x="200.2" y="109.5">D14</text>
<text x="124.4" y="118.6">A5</text>
<text x="124.4" y="116.8">A7</text>
<text x="124.4" y="114.9">A9</text>
<text x="144.2" y="118.6">A4</text>
<text x="144.2" y="116.8">A6</text>
<text x="144.2" y="114.9">A8</text>
<text x="180.4" y="118.6">D5</text>
<text x="180.4" y="116.8">D7</text>
<text x="180.4" y="114.9">D9</text>
<text x="200.2" y="118.6">D4</text>
<text x="200.2" y="116.8">D6</text>
<text x="200.2" y="114.9">D8</text>
<text x="124.4" y="122.2">A1</text>
<text x="124.4" y="120.4">A3</text>
<text x="144.2" y="122.2">A0</text>
<text x="144.2" y="120.4">A2</text>
<text x="180.4" y="122.2">D1</text>
<text x="180.4" y="120.4">D3</text>
<text x="200.2" y="122.2">D0</text>
<text x="200.2" y="120.4">D2</text>
<text x="57.5" y="129.4">CE</text>
<text x="70.2" y="129.4">NE2</text>
<text x="70.2" y="134.8">NE3</text>
<text x="70.2" y="140.2">CS1</text>
<text x="70.2" y="145.7">CS2</text>
<text x="70.2" y="151.1">CS3</text>
</g>
</svg>
